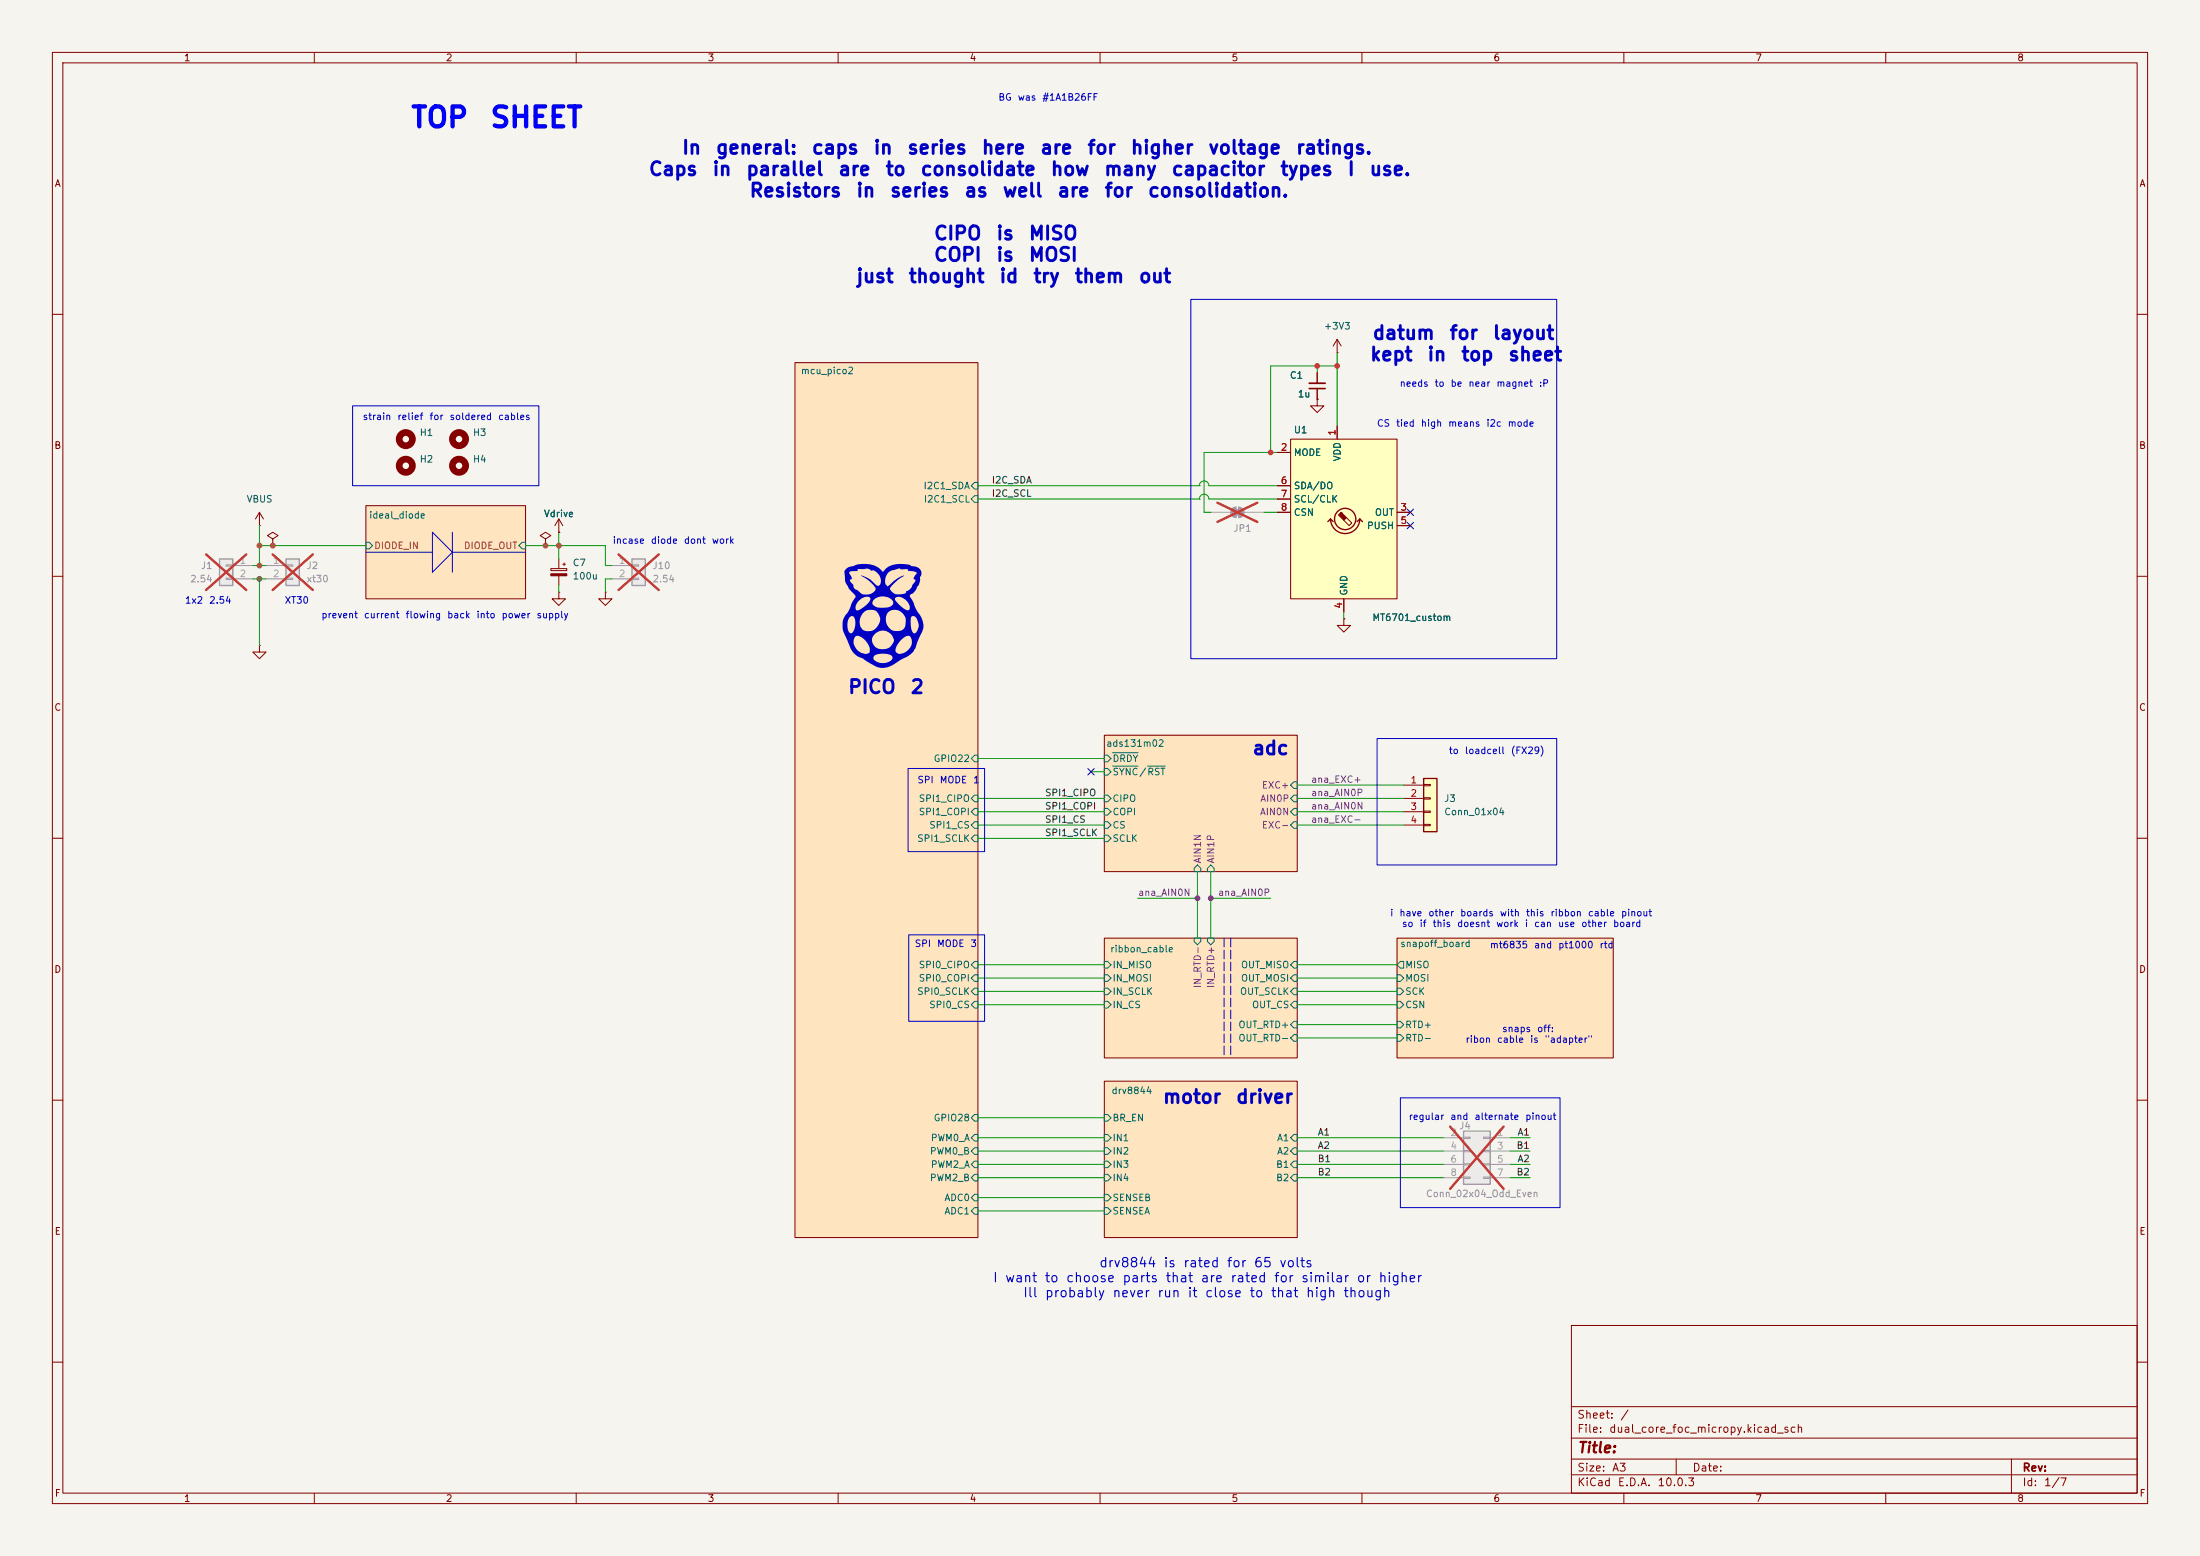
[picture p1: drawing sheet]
<svg xmlns="http://www.w3.org/2000/svg" width="420mm" height="297mm" viewBox="0 0 420 297" stroke-linecap="round" stroke-linejoin="round" font-family="sans-serif">
<path d="M0 0h420v297h-420z" fill="#f5f4ef" stroke="#f5f4ef" stroke-width=".19"/>
<g fill="none" stroke="#840000" stroke-width=".19">
<path d="M10 10h400v277h-400zM12 12h396v273h-396zM60 10v2M110 10v2M160 10v2M210 10v2M260 10v2M310 10v2M360 10v2M10 60h2M408 60h2M10 110h2"/>
<path d="M408 110h2M10 160h2M408 160h2M10 210h2M408 210h2M300 253h108v32h-108zM10 260h2M300 278.5h108M300 274.5h108M300 268.5h108M320 278.5v3M384 278.5v6.5"/>
<path d="M408 260h2M60 285v2M110 285v2M160 285v2M210 285v2M260 285v2M300 281.5h108M310 285v2M360 285v2"/>
</g>
<g fill="#ffe5bf" stroke="#ffe5bf" stroke-width=".19">
<path d="M266.7 179.1h41.3v22.8h-41.3z"/>
<path d="M210.8 140.3h36.8v26.1h-36.8z"/>
<path d="M151.8 69.2h34.9v167h-34.9z"/>
<path d="M210.8 179.1h36.8v22.8h-36.8z"/>
<path d="M210.8 206.4h36.8v29.8h-36.8z"/>
<path d="M69.8 96.5h30.5v17.8h-30.5z"/>
</g>
<path d="M161.5 108.6l.5-.4 1.1-.2a5.1 5.1 0 0 1 5.1 .8l.4 .4 .3-.4a4.9 4.9 0 0 1 5-.8l1 .2 .6 .3a1.6 1.6 0 0 1 .1 1.8l.1 .3a1.25 1.25 0 0 1-.6 1.3l-.4 .9-.9 .7-.1 .3 .6 1.1 .6 1.4 1.1 1.8a3.1 3.1 0 0 1-.3 3.3l-1.2 2.7a4.6 4.6 0 0 1-2.5 1.8l-1.4 1a3.7 3.7 0 0 1-4.6-.4l-1.4-.9h2.1l.1 .3a2.33 2.33 0 0 0 3.6-.3v-.2a1.13 1.13 0 0 0-1.3-.6h-1.4a.86 .86 0 0 0-1 .8h-2.1a3.8 3.8 0 0 1-2.7-3h1l.1 .1a2.17 2.17 0 0 0 3 1.9l.1-.5h4.8l.1 .3 .3 .2a2.04 2.04 0 0 0 2.5-1.1 1.49 1.49 0 0 0-.3-2.1 3.6 3.6 0 0 0-2.6 2.7h-4.8l-.3-.9-.7-1h1.4v.1a2.01 2.01 0 0 0 2.8 1.5l.5-.2 .5-.5a1.56 1.56 0 0 0-.7-2.4l-.7-.3a2.12 2.12 0 0 0-2.4 1.8l-1.5-.1a1.38 1.38 0 0 0-1.7-.6l-.3 .5-.1 .6h-1l-.1-.2a5.7 5.7 0 0 1-1-3.1h1v.1a1.17 1.17 0 0 0 .7 1.5 2 2 0 0 0 .8-2.2h.8v.2a1.77 1.77 0 0 0 1.3 1.6 1.77 1.77 0 0 0 1.9-.7l.6-.9 .1-.7h1.1a2.07 2.07 0 0 0 1.3 2.1 2.07 2.07 0 0 0 2.3-.6l.2-1.1 .9 .1a2.46 2.46 0 0 0 .6 2.2h.3a2.08 2.08 0 0 0-.1-3.2l-.3-.1-.3 .1-.2 .9h-.9a1.99 1.99 0 0 0-1.3-2.1 1.99 1.99 0 0 0-2.3 .8l-.2 .9h-1.1a1.93 1.93 0 0 0-1.9-1.8 1.93 1.93 0 0 0-1.9 1.8l-.1 .5h-.8l-.1-.4a.58 .58 0 0 0-.2-.6 .58 .58 0 0 0-.6 0l-.5 .6-.1 1h-1l.2-1.2 1.3-2.2h1l.1 .5 .3 .1 1.5-.8a1.44 1.44 0 0 1 1.3-.6l.1 .3 .4 .3 1 .3a2.51 2.51 0 0 0 2.5-.7v-.4l-.4-.6h.7l.3 .5a3.4 3.4 0 0 0 2.4 1.6 1.84 1.84 0 0 0-1.3-2.3 .84 .84 0 0 0-1.4 .2h-.8a2.22 2.22 0 0 0-3.5 .8h-.7a.65 .65 0 0 0 .1-1.2 2.39 2.39 0 0 0-2.6 2h-1l.3-.8 .8-1.2-1.4-1.6-.5-1-.3-2h.9l.5 1v.3l-.3 .1v.1l.6 .8 .3 .8 1.4 1 .7 .1a1.58 1.58 0 0 0 1.8-1.2 9.4 9.4 0 0 0-2.7-2.5h.1a6.9 6.9 0 0 1 2.9 2h.3l.2-.1 .3-.7h.8l.1 .5 .4 .4 1.9-1.5 1.2-.5-.1 .1a6.1 6.1 0 0 0-2.6 2.5l.1 .1a2.21 2.21 0 0 0 3 .4v-.1l.9-.7 .8-1.3v-.2l-.3-.3 .6-1-.2-.2-1.4-.2-.2-.4-1.2 .1-.4-.2-1.4 .4-.6 .4-.5 .8-.1 .9h-.8l-.1-.5a1.67 1.67 0 0 0-1.7-1.6l-1-.4-1.6 .1-.1 .3-.3 .1a1.42 1.42 0 0 0-1.3 .2l-.9 .1v-.4z" fill="#0000c2"/>
<g fill="none" stroke="#840000" stroke-width=".19">
<path d="M151.8 69.2h34.9v167h-34.9zM251.5 76.2v1.3h1.2l-1.2 1.2-1.3-1.2h1.3M251.5 76.2h.1M251.5 71.1v2.1M251.5 74.2v2M255.3 67.3h.1M255.3 64.8l-.8 1.2M255.3 64.8l.7 1.2M255.3 64.8v2.5M69.8 96.5h30.5v17.8h-30.5zM106.7 99.1l-.8 1.2M106.7 99.1l.7 1.2"/>
<path d="M106.7 99.1v2.5M104.1 102.9l1.1-.7-1.1-.6-1 .6 1 .7v1.2M104.1 104.1h.1M106.7 113v1.3h1.2l-1.2 1.3-1.3-1.3h1.3M106.7 113h.1M106.7 101.6h.1M115.6 113v1.3h1.2l-1.2 1.3-1.3-1.3h1.3M115.6 113h.1M210.8 140.3h36.8v26.1h-36.8zM210.8 179.1h36.8v22.8h-36.8zM266.7 179.1h41.3v22.8h-41.3zM210.8 206.4h36.8v29.8h-36.8z"/>
</g>
<g fill="none" stroke="#006464" stroke-width=".19">
<path d="M186.1 94.6h.6v1.3h-.6l-.7-.6zM186.1 92.1h.6v1.2h-.6l-.7-.6zM69.8 103.5h.7l.6 .6-.6 .7h-.7zM99.7 103.5h.6v1.3h-.6l-.6-.7zM186.1 151.8h.6v1.2h-.6l-.7-.6zM186.1 154.3h.6v1.3h-.6l-.7-.7zM186.1 156.8h.6v1.3h-.6l-.7-.6zM186.1 159.4h.6v1.3h-.6l-.7-.7zM186.1 144.1h.6v1.3h-.6l-.7-.6zM210.8 151.8h.7l.6 .6-.6 .6h-.7zM210.8 154.3h.7l.6 .6-.6 .7h-.7zM210.8 156.8h.7l.6 .7-.6 .6h-.7z"/>
<path d="M210.8 159.4h.7l.6 .6-.6 .7h-.7zM210.8 144.1h.7l.6 .7-.6 .6h-.7zM210.8 146.7h.7l.6 .6-.6 .7h-.7zM212.4 143.7h4.9M212.4 146.2h4.9M219 146.2h3.4M247 154.3h.6v1.3h-.6l-.6-.7zM247 151.8h.6v1.2h-.6l-.6-.6zM247 149.2h.6v1.3h-.6l-.6-.6zM247 156.8h.6v1.3h-.6l-.6-.6zM228 179.1h1.2v.6l-.6 .6-.6-.6zM228.6 165.1l.6 .6v.7h-1.2v-.7z"/>
<path d="M230.5 179.1h1.3v.6l-.7 .6-.6-.6zM231.1 165.1l.7 .6v.7h-1.3v-.7zM186.1 183.5h.6v1.3h-.6l-.7-.6zM186.1 186.1h.6v1.2h-.6l-.7-.6zM186.1 191.1h.6v1.3h-.6l-.7-.6zM186.1 188.6h.6v1.3h-.6l-.7-.7zM210.8 191.1h.7l.6 .7-.6 .6h-.7zM210.8 183.5h.7l.6 .7-.6 .6h-.7zM210.8 186.1h.7l.6 .6-.6 .6h-.7zM210.8 188.6h.7l.6 .6-.6 .7h-.7zM247 191.1h.6v1.3h-.6l-.6-.6zM247 183.5h.6v1.3h-.6l-.6-.6z"/>
<path d="M247 186.1h.6v1.2h-.6l-.6-.6zM247 188.6h.6v1.3h-.6l-.6-.7zM247 194.9h.6v1.3h-.6l-.6-.6zM247 197.5h.6v1.3h-.6l-.6-.7zM266.7 191.1h.6l.7 .7-.7 .6h-.6zM266.7 186.1h.6l.7 .6-.7 .6h-.6zM266.7 188.6h.6l.7 .6-.7 .7h-.6zM266.7 194.9h.6l.7 .7-.7 .6h-.6zM266.7 197.5h.6l.7 .6-.7 .7h-.6zM267.3 183.5h.7v1.3h-.7l-.6-.6zM186.1 216.5h.6v1.3h-.6l-.7-.6zM186.1 219.1h.6v1.2h-.6l-.7-.6z"/>
<path d="M186.1 212.7h.6v1.3h-.6l-.7-.6zM210.8 212.7h.7l.6 .7-.6 .6h-.7zM210.8 216.5h.7l.6 .7-.6 .6h-.7zM210.8 219.1h.7l.6 .6-.6 .6h-.7zM247 216.5h.6v1.3h-.6l-.6-.6zM247 219.1h.6v1.2h-.6l-.6-.6zM186.1 221.6h.6v1.3h-.6l-.7-.7zM186.1 224.2h.6v1.2h-.6l-.7-.6zM186.1 228h.6v1.2h-.6l-.7-.6zM186.1 230.5h.6v1.3h-.6l-.7-.7zM210.8 221.6h.7l.6 .6-.6 .7h-.7zM210.8 224.2h.7l.6 .6-.6 .6h-.7z"/>
<path d="M210.8 230.5h.7l.6 .6-.6 .7h-.7zM210.8 228h.7l.6 .6-.6 .6h-.7zM247 221.6h.6v1.3h-.6l-.6-.7zM247 224.2h.6v1.2h-.6l-.6-.6z"/>
</g>
<g fill="none" stroke="#840000" stroke-width="1.3">
<circle cx="77.5" cy="88.9" r="1.27"/>
<circle cx="77.5" cy="83.8" r="1.27"/>
<circle cx="87.6" cy="88.9" r="1.27"/>
<circle cx="87.6" cy="83.8" r="1.27"/>
</g>
<path d="M249.9 74.2h3.1" fill="none" stroke="#840000" stroke-width=".3"/>
<path d="M249.9 73.2h3.1" fill="none" stroke="#840000" stroke-width=".33"/>
<path d="M54.6 106.7h2.5v5.1h-2.5z" fill="#ebeae8"/>
<path d="M54.6 106.7h2.5v5.1h-2.5z" fill="none" stroke="#9c9b98" stroke-width=".25"/>
<path d="M50.8 108h3.8M50.8 110.5h3.8M54.6 107.8h1.3v.3h-1.3zM54.6 110.4h1.3v.2h-1.3z" fill="none" stroke="#9c9b98" stroke-width=".19"/>
<path d="M52 105.8l7.7 6.8M59.7 105.8l-7.7 6.8" fill="none" stroke="#e12e31" stroke-width=".46"/>
<path d="M105.2 108.5h3v.4h-3zM106.7 106.7v1.8M106.7 109.9v1.9M107.4 107.7h.5M107.7 107.4v.6" fill="none" stroke="#840000" stroke-width=".19"/>
<path d="M105.2 109.5h3v.4h-3z" fill="#840000" stroke="#840000" stroke-width=".19"/>
<path d="M41.9 106.7h2.5v5.1h-2.5z" fill="#ebeae8"/>
<path d="M41.9 106.7h2.5v5.1h-2.5z" fill="none" stroke="#9c9b98" stroke-width=".25"/>
<path d="M43.2 107.8h1.2v.3h-1.2zM43.2 110.4h1.2v.2h-1.2zM44.4 108h3.9M44.4 110.5h3.9" fill="none" stroke="#9c9b98" stroke-width=".19"/>
<path d="M39.3 105.8l7.7 6.8M47 105.8l-7.7 6.8" fill="none" stroke="#e12e31" stroke-width=".46"/>
<path d="M120.6 106.7h2.6v5.1h-2.6z" fill="#ebeae8"/>
<path d="M120.6 106.7h2.6v5.1h-2.6z" fill="none" stroke="#9c9b98" stroke-width=".25"/>
<path d="M116.8 108h3.8M116.8 110.5h3.8M120.6 107.8h1.3v.3h-1.3zM120.6 110.4h1.3v.2h-1.3z" fill="none" stroke="#9c9b98" stroke-width=".19"/>
<path d="M118.1 105.8l7.7 6.8M125.8 105.8l-7.7 6.8" fill="none" stroke="#e12e31" stroke-width=".46"/>
<path d="M246.4 83.8h20.3v30.5h-20.3z" fill="#ffffc2"/>
<g fill="none" stroke="#840000" stroke-width=".25">
<path d="M254 99.1a2.79 2.79 0 0 0 2.8 2.7 2.79 2.79 0 0 0 2.8-2.7M254 99.1l-.5 .5M254 99.1l.5 .5M259.6 99.1l-.5 .5M259.6 99.1l.5 .5"/>
<circle cx="256.8" cy="99.1" r="2.03"/>
</g>
<g fill="none" stroke="#840000" stroke-width=".19">
<path d="M243.8 86.4h2.6M243.8 97.8h2.6M243.8 92.7h2.6M243.8 95.3h2.6M246.4 83.8h20.3v30.5h-20.3zM255.3 81.3v2.5M257 98.8l1.1 1-.5 .5-1.1-1M266.7 97.8h2.5M52.1 102.9l1-.7-1-.6-1 .6 1 .7v1.2M52.1 104.1h.1M256.5 118.1v1.3h1.3l-1.3 1.3-1.2-1.3h1.2M256.5 118.1h.1"/>
<path d="M256.5 114.3v2.5M266.7 100.3h2.5"/>
</g>
<path d="M256 97.8l1 1-.5 .5-1-1 .5-.5 .2 .1z" fill="#840000" stroke="#840000" stroke-width=".19"/>
<g fill="#9c9b98" stroke="#9c9b98" stroke-width=".19">
<path d="M235.7 97.3h1v1h-1z"/>
<path d="M235.2 97.1l.8-.3v2a1.02 1.02 0 0 1-1-.6 1.02 1.02 0 0 1 .2-1.1z"/>
<path d="M236.5 96.8a1.02 1.02 0 0 1 1 1 1.02 1.02 0 0 1-1 1z"/>
</g>
<path d="M231.1 97.8h3.8M236 96.8v2M236.5 96.8v2M237.5 97.8h3.8" fill="none" stroke="#9c9b98" stroke-width=".19"/>
<path d="M232.4 96l7.6 3.6M240 96l-7.6 3.6" fill="none" stroke="#e12e31" stroke-width=".46"/>
<path d="M271.8 148.6h2.5v10.2h-2.5z" fill="#ffffc2"/>
<path d="M271.8 148.6h2.5v10.2h-2.5z" fill="none" stroke="#840000" stroke-width=".25"/>
<path d="M49.5 97.8l-.7 1.3M49.5 97.8l.8 1.3M49.5 97.8v2.5M49.5 100.3h.1M268 149.9h3.8M268 152.4h3.8M268 154.9h3.8M268 157.5h3.8M271.8 149.7h1.2v.3h-1.2zM271.8 152.3h1.2v.2h-1.2zM271.8 154.8h1.2v.3h-1.2zM271.8 157.4h1.2v.2h-1.2z" fill="none" stroke="#840000" stroke-width=".19"/>
<path d="M279.4 215.9h5.1v10.2h-5.1z" fill="#ebeae8"/>
<path d="M279.4 215.9h5.1v10.2h-5.1z" fill="none" stroke="#9c9b98" stroke-width=".25"/>
<g fill="none" stroke="#9c9b98" stroke-width=".19">
<path d="M275.6 217.2h3.8M275.6 219.7h3.8M279.4 217h1.3v.3h-1.3zM279.4 219.6h1.3v.2h-1.3zM283.2 217h1.3v.3h-1.3zM283.2 219.6h1.3v.2h-1.3zM284.5 217.2h3.8M284.5 219.7h3.8M275.6 222.2h3.8M275.6 224.8h3.8M279.4 222.1h1.3v.3h-1.3zM279.4 224.7h1.3v.2h-1.3z"/>
<path d="M283.2 222.1h1.3v.3h-1.3zM283.2 224.7h1.3v.2h-1.3zM284.5 222.2h3.8M284.5 224.8h3.8"/>
</g>
<path d="M276.8 215l10.2 11.9M287 215l-10.2 11.9" fill="none" stroke="#e12e31" stroke-width=".46"/>
<g fill="none" stroke="#840000" stroke-width=".19">
<path d="M251.5 76.2h.1M251.5 71.1v2.1M251.5 74.2v2M243.8 86.4h2.6M243.8 97.8h2.6M243.8 92.7h2.6M243.8 95.3h2.6M255.3 81.3v2.5M266.7 97.8h2.5M104.1 104.1h.1M106.7 101.6h.1M256.5 118.1h.1"/>
<path d="M256.5 114.3v2.5M266.7 100.3h2.5M49.5 123.2v1.3h1.3l-1.3 1.2-1.2-1.2h1.2M49.5 123.2h.1"/>
</g>
<path d="M233.7 179.1v22.8M234.9 179.1v22.8" fill="none" stroke="#0000c2" stroke-width=".19" stroke-dasharray="1.7 .6"/>
<path d="M227.3 57.2h69.9v68.5h-69.9zM67.3 77.5h35.6v15.2h-35.6zM69.8 105.4h12.7M82.5 101.6l3.9 3.8-3.9 3.8zM86.4 105.4h13.9M86.4 101.6v7.6M173.4 146.7h14.6v15.9h-14.6zM262.9 141h34.3v24.1h-34.3zM173.5 178.4h14.5v16.5h-14.5zM267.3 209.6h30.5v20.9h-30.5z" fill="none" stroke="#0000c2" stroke-width=".19"/>
<g fill="none" stroke="#009600" stroke-width=".19">
<path d="M251.5 69.9v1.2M255.3 69.9h-12.7v16.5M255.3 67.3v14M186.7 95.3h42.3M186.7 92.7h42.3M229 95.3h.1M229 95.3a.91 .91 0 0 1 .9-1 .91 .91 0 0 1 .9 1h13M229 92.7h.1M229 92.7a.91 .91 0 0 1 .9-.9 .91 .91 0 0 1 .9 .9h13M241.3 97.8h2.5M243.8 86.4h-13.9v11.4h1.2M48.3 110.5h2.5"/>
<path d="M48.3 108h2.5M49.5 100.3v7.7M49.5 110.5v12.7M49.5 104.1h20.3M100.3 104.1h15.3v3.9h1.2M106.7 101.6v5.1M106.7 111.8v1.2M116.8 110.5h-1.2v2.5M256.5 116.8v1.3M186.7 154.9h24.1M186.7 152.4h24.1M186.7 157.5h24.1"/>
<path d="M186.7 144.8h24.1M208.3 147.3h2.5M247.6 154.9h20.4M247.6 152.4h20.4M247.6 157.5h20.4M247.6 149.9h20.4M186.7 160h24.1M217.2 171.5h11.4M228.6 166.4v12.7M231.1 171.5h11.5M231.1 166.4v12.7M186.7 186.7h24.1"/>
<path d="M186.7 189.2h24.1M186.7 191.8h24.1M186.7 184.2h24.1M247.6 198.1h19.1M247.6 186.7h19.1M247.6 189.2h19.1M247.6 191.8h19.1M247.6 184.2h19.1M247.6 195.6h19.1M186.7 219.7h24.1M186.7 217.2h24.1M186.7 213.4h24.1"/>
<path d="M247.6 219.7h28M247.6 217.2h28M288.3 219.7h3.8M288.3 217.2h3.8M186.7 222.2h24.1M186.7 224.8h24.1M186.7 228.6h24.1M186.7 231.1h24.1M247.6 222.2h28M247.6 224.8h28M288.3 222.2h3.8M288.3 224.8h3.8"/>
</g>
<path d="M268.6 99.7l1.2 1.2M268.6 97.2l1.2 1.2M269.8 99.7l-1.2 1.2M269.8 97.2l-1.2 1.2M207.7 146.7l1.2 1.2M208.9 146.7l-1.2 1.2" fill="none" stroke="#000084" stroke-width=".19"/>
<circle cx="49.5" cy="110.5" r=".46" fill="#484848" stroke="#484848" stroke-width=".19"/>
<g fill="#a96500" stroke="#a96500" stroke-width=".19">
<circle cx="49.5" cy="108" r=".46"/>
<circle cx="52.1" cy="104.1" r=".46"/>
<circle cx="49.5" cy="104.1" r=".46"/>
<circle cx="104.1" cy="104.1" r=".46"/>
<circle cx="106.7" cy="104.1" r=".46"/>
</g>
<g fill="#ff4145" stroke="#ff4145" stroke-width=".19">
<circle cx="255.3" cy="69.9" r=".46"/>
<circle cx="251.5" cy="69.9" r=".46"/>
<circle cx="242.6" cy="86.4" r=".46"/>
</g>
<g fill="#7e3c88" stroke="#7e3c88" stroke-width=".19">
<circle cx="231.1" cy="171.5" r=".46"/>
<circle cx="228.6" cy="171.5" r=".46"/>
</g>
<g font-size="3.8" fill="#00f">
<text x="78.2" y="25.3">TOP</text>
<text x="93.3" y="25.3">SHEET</text>
</g>
<g font-size="2.5" fill="#0000c2">
<text x="123.7" y="34.2">Caps</text>
<text x="130" y="30.1">In</text>
<text x="135.8" y="34.2">in</text>
<text x="136.5" y="30.1">general:</text>
<text x="142.3" y="34.2">parallel</text>
<text x="154.8" y="30.1">caps</text>
<text x="159.9" y="34.2">are</text>
<text x="166.6" y="30.1">in</text>
<text x="168.9" y="34.2">to</text>
<text x="173" y="30.1">series</text>
<text x="175.6" y="34.2">consolidate</text>
<text x="187.2" y="30.1">here</text>
<text x="198.4" y="30.1">are</text>
<text x="200.4" y="34.2">how</text>
<text x="207.4" y="30.1">for</text>
<text x="210.6" y="34.2">many</text>
<text x="215.7" y="30.1">higher</text>
<text x="223.5" y="34.2">capacitor</text>
<text x="230.5" y="30.1">voltage</text>
<text x="244.2" y="34.2">types</text>
<text x="247.2" y="30.1">ratings.</text>
<text x="257.1" y="34.2">I</text>
<text x="261.3" y="34.2">use.</text>
<text x="142.9" y="38.2">Resistors</text>
<text x="163.3" y="38.2">in</text>
<text x="169.7" y="38.2">series</text>
<text x="183.9" y="38.2">as</text>
<text x="191.2" y="38.2">well</text>
<text x="201.7" y="38.2">are</text>
<text x="210.7" y="38.2">for</text>
<text x="219" y="38.2">consolidation.</text>
<text x="178.1" y="46.4">CIPO</text>
<text x="190" y="46.4">is</text>
<text x="196.2" y="46.4">MISO</text>
<text x="178.1" y="50.5">COPI</text>
<text x="190" y="50.5">is</text>
<text x="196.2" y="50.5">MOSI</text>
<text x="163.3" y="54.6">just</text>
<text x="173.3" y="54.6">thought</text>
<text x="190.6" y="54.6">id</text>
<text x="197.1" y="54.6">try</text>
<text x="205" y="54.6">them</text>
<text x="217.2" y="54.6">out</text>
<text x="261.9" y="65.4">datum</text>
<text x="276.5" y="65.4">for</text>
<text x="284.8" y="65.4">layout</text>
<text x="261.4" y="69.5">kept</text>
<text x="272.3" y="69.5">in</text>
<text x="278.8" y="69.5">top</text>
<text x="287.8" y="69.5">sheet</text>
<text x="161.7" y="133">PICO</text>
<text x="173.7" y="133">2</text>
<text x="238.9" y="144.7">adc</text>
<text x="221.8" y="211.2">motor</text>
<text x="235.8" y="211.2">driver</text>
</g>
<text font-size="2" fill="#840000" x="301" y="277.8">Title:</text>
<g font-size="1.8" fill="#0000c2">
<text x="189.4" y="245.2">I want to choose parts that are rated for similar or higher</text>
<text x="209.7" y="242.3">drv8844 is rated for 65 volts</text>
<text x="195.2" y="248.1">Ill probably never run it close to that high though</text>
</g>
<g font-size="1.5" fill="#840000">
<text x="301" y="273.8">File:</text>
<text x="301" y="271.1">Sheet:</text>
<text x="307.1" y="273.8">dual_core_foc_micropy.kicad_sch</text>
<text x="309.2" y="271.1">/</text>
<text x="301" y="281.2">Size:</text>
<text x="307.6" y="281.2">A3</text>
<text x="323" y="281.2">Date:</text>
<text x="386" y="281.2">Rev:</text>
<text x="301" y="284">KiCad</text>
<text x="308.7" y="284">E.D.A.</text>
<text x="316.3" y="284">10.0.3</text>
<text x="386" y="284">Id:</text>
<text x="390.1" y="284">1/7</text>
</g>
<g font-size="1.3" fill="#840000">
<text x="35" y="12">1</text>
<text x="85" y="12">2</text>
<text x="135" y="12">3</text>
<text x="185" y="12">4</text>
<text x="235" y="12">5</text>
<text x="285" y="12">6</text>
<text x="335" y="12">7</text>
<text x="385" y="12">8</text>
<text x="10.3" y="36">A</text>
<text x="408.3" y="36">A</text>
<text x="10.3" y="86">B</text>
<text x="408.2" y="86">B</text>
<text x="10.3" y="136">C</text>
<text x="408.2" y="136">C</text>
<text x="10.3" y="186">D</text>
<text x="408.2" y="186">D</text>
<text x="10.3" y="236">E</text>
<text x="408.3" y="236">E</text>
<text x="10.3" y="286">F</text>
<text x="35" y="287">1</text>
<text x="85" y="287">2</text>
<text x="135" y="287">3</text>
<text x="185" y="287">4</text>
<text x="235" y="287">5</text>
<text x="285" y="287">6</text>
<text x="335" y="287">7</text>
<text x="385" y="287">8</text>
<text x="408.3" y="286">F</text>
</g>
<g font-size="1.3" fill="#0000c2">
<text x="190.5" y="19.5">BG</text>
<text x="194.2" y="19.5">was</text>
<text x="198.9" y="19.5">#1A1B26FF</text>
<text x="267.1" y="74.1">needs</text>
<text x="273.8" y="74.1">to</text>
<text x="276.8" y="74.1">be</text>
<text x="280.2" y="74.1">near</text>
<text x="285.6" y="74.1">magnet</text>
<text x="293.7" y="74.1">:P</text>
<text x="69.1" y="80.5">strain</text>
<text x="75.7" y="80.5">relief</text>
<text x="81.9" y="80.5">for</text>
<text x="85.7" y="80.5">soldered</text>
<text x="95" y="80.5">cables</text>
<text x="262.8" y="81.7">CS</text>
<text x="266.4" y="81.7">tied</text>
<text x="271.1" y="81.7">high</text>
<text x="276.4" y="81.7">means</text>
<text x="283.6" y="81.7">i2c</text>
<text x="287.7" y="81.7">mode</text>
<text x="116.9" y="104.1">incase</text>
<text x="124.1" y="104.1">diode</text>
<text x="130.4" y="104.1">dont</text>
<text x="135.8" y="104.1">work</text>
<text x="35.2" y="115.5">1x2</text>
<text x="39.8" y="115.5">2.54</text>
<text x="54.2" y="115.5">XT30</text>
<text x="61.2" y="118.3">prevent</text>
<text x="69.4" y="118.3">current</text>
<text x="77.3" y="118.3">flowing</text>
<text x="85.3" y="118.3">back</text>
<text x="90.8" y="118.3">into</text>
<text x="95.6" y="118.3">power</text>
<text x="102.3" y="118.3">supply</text>
<text x="175" y="149.8">SPI</text>
<text x="179.3" y="149.8">MODE</text>
<text x="185.7" y="149.8">1</text>
<text x="276.5" y="144.2">to</text>
<text x="279.5" y="144.2">loadcell</text>
<text x="288.3" y="144.2">(FX29)</text>
<text x="265.3" y="175.2">i</text>
<text x="267" y="175.2">have</text>
<text x="267.5" y="177.3">so</text>
<text x="270.9" y="177.3">if</text>
<text x="272.6" y="175.2">other</text>
<text x="273.4" y="177.3">this</text>
<text x="278.1" y="177.3">doesnt</text>
<text x="278.6" y="175.2">boards</text>
<text x="285.5" y="177.3">work</text>
<text x="286.2" y="175.2">with</text>
<text x="291" y="177.3">i</text>
<text x="291.2" y="175.2">this</text>
<text x="292.8" y="177.3">can</text>
<text x="295.9" y="175.2">ribbon</text>
<text x="297.3" y="177.3">use</text>
<text x="301.8" y="177.3">other</text>
<text x="303" y="175.2">cable</text>
<text x="307.8" y="177.3">board</text>
<text x="309.3" y="175.2">pinout</text>
<text x="174.5" y="181.1">SPI</text>
<text x="178.8" y="181.1">MODE</text>
<text x="185.2" y="181.1">3</text>
<text x="284.3" y="181.3">mt6835</text>
<text x="292.7" y="181.3">and</text>
<text x="297.4" y="181.3">pt1000</text>
<text x="305.2" y="181.3">rtd</text>
<text x="286.7" y="197.3">snaps</text>
<text x="293.3" y="197.3">off:</text>
<text x="279.7" y="199.4">ribon</text>
<text x="285.7" y="199.4">cable</text>
<text x="292" y="199.4">is</text>
<text x="294.8" y="199.4">&quot;adapter&quot;</text>
<text x="268.8" y="214.1">regular</text>
<text x="276.8" y="214.1">and</text>
<text x="281.4" y="214.1">alternate</text>
<text x="291.1" y="214.1">pinout</text>
</g>
<g font-size="1.3" fill="#006464">
<text x="252.6" y="63.2">+3V3</text>
<text x="152.8" y="71.7">mcu_pico2</text>
<text x="246.1" y="72.6">C1</text>
<text x="247.7" y="76.2">1u</text>
<text x="80" y="83.5">H1</text>
<text x="90.2" y="83.5">H3</text>
<text x="246.9" y="83">U1</text>
<text x="80" y="88.6">H2</text>
<text x="90.2" y="88.6">H4</text>
<text x="246.9" y="87.3">MODE</text>
<text x="256.2" y="88.2" transform="rotate(-90 256.2 88.2)">VDD</text>
<text x="176.2" y="93.7">I2C1_SDA</text>
<text x="246.9" y="93.7">SDA/DO</text>
<text x="47" y="96.2">VBUS</text>
<text x="70.4" y="99.3">ideal_diode</text>
<text x="103.7" y="99">Vdrive</text>
<text x="176.3" y="96.2">I2C1_SCL</text>
<text x="246.9" y="96.2">SCL/CLK</text>
<text x="246.9" y="98.8">CSN</text>
<text x="260.8" y="101.3">PUSH</text>
<text x="262.4" y="98.8">OUT</text>
<text x="109.2" y="108.4">C7</text>
<text x="109.2" y="110.9">100u</text>
<text x="257.5" y="113.8" transform="rotate(-90 257.5 113.8)">GND</text>
<text x="261.9" y="118.8">MT6701_custom</text>
<text x="211.1" y="142.8">ads131m02</text>
<text x="178.1" y="145.8">GPIO22</text>
<text x="212.3" y="145.8">DRDY</text>
<text x="212.3" y="148.3">SYNC/RST</text>
<text x="175.3" y="153.4">SPI1_CIPO</text>
<text x="175.3" y="155.9">SPI1_COPI</text>
<text x="212.3" y="153.4">CIPO</text>
<text x="212.3" y="155.9">COPI</text>
<text x="275.6" y="153.4">J3</text>
<text x="275.6" y="155.9">Conn_01x04</text>
<text x="175" y="161">SPI1_SCLK</text>
<text x="177.3" y="158.5">SPI1_CS</text>
<text x="212.3" y="158.5">CS</text>
<text x="212.3" y="161">SCLK</text>
<text x="175.3" y="185.1">SPI0_CIPO</text>
<text x="211.8" y="182.1">ribbon_cable</text>
<text x="212.3" y="185.1">IN_MISO</text>
<text x="236.8" y="185.1">OUT_MISO</text>
<text x="267.2" y="181.1">snapoff_board</text>
<text x="268.2" y="185.1">MISO</text>
<text x="175" y="190.2">SPI0_SCLK</text>
<text x="175.3" y="187.7">SPI0_COPI</text>
<text x="212.3" y="187.7">IN_MOSI</text>
<text x="212.3" y="190.2">IN_SCLK</text>
<text x="236.6" y="190.2">OUT_SCLK</text>
<text x="236.8" y="187.7">OUT_MOSI</text>
<text x="268.2" y="187.7">MOSI</text>
<text x="268.2" y="190.2">SCK</text>
<text x="177.3" y="192.7">SPI0_CS</text>
<text x="212.3" y="192.7">IN_CS</text>
<text x="236.3" y="196.6">OUT_RTD+</text>
<text x="238.9" y="192.7">OUT_CS</text>
<text x="268.2" y="192.7">CSN</text>
<text x="268.2" y="196.6">RTD+</text>
<text x="236.3" y="199.1">OUT_RTD-</text>
<text x="268.2" y="199.1">RTD-</text>
<text x="212.1" y="209.1">drv8844</text>
<text x="178.1" y="214.3">GPIO28</text>
<text x="212.3" y="214.3">BR_EN</text>
<text x="177.4" y="220.7">PWM0_B</text>
<text x="177.6" y="218.1">PWM0_A</text>
<text x="212.3" y="218.1">IN1</text>
<text x="212.3" y="220.7">IN2</text>
<text x="243.7" y="218.1">A1</text>
<text x="243.7" y="220.7">A2</text>
<text x="177.4" y="225.8">PWM2_B</text>
<text x="177.6" y="223.2">PWM2_A</text>
<text x="212.3" y="223.2">IN3</text>
<text x="212.3" y="225.8">IN4</text>
<text x="243.5" y="223.2">B1</text>
<text x="243.5" y="225.8">B2</text>
<text x="180.2" y="229.6">ADC0</text>
<text x="180.2" y="232.1">ADC1</text>
<text x="212.3" y="232.1">SENSEA</text>
<text x="212.3" y="229.6">SENSEB</text>
</g>
<g font-size="1.3" fill="#a90000">
<text x="255.2" y="83.3" transform="rotate(-90 255.2 83.3)">1</text>
<text x="244.4" y="86.3">2</text>
<text x="244.4" y="92.7">6</text>
<text x="244.4" y="95.2">7</text>
<text x="244.4" y="97.8">8</text>
<text x="267.3" y="97.8">3</text>
<text x="267.3" y="100.3">5</text>
<text x="256.5" y="116.3" transform="rotate(-90 256.5 116.3)">4</text>
<text x="269.2" y="149.8">1</text>
<text x="269.2" y="152.4">2</text>
<text x="269.2" y="154.9">3</text>
<text x="269.2" y="157.5">4</text>
</g>
<g font-size="1.3" fill="#0f0f0f">
<text x="189.2" y="95.1">I2C_SCL</text>
<text x="189.2" y="92.6">I2C_SDA</text>
<text x="199.4" y="152.3">SPI1_CIPO</text>
<text x="199.4" y="154.8">SPI1_COPI</text>
<text x="199.4" y="157.4">SPI1_CS</text>
<text x="199.4" y="159.9">SPI1_SCLK</text>
<text x="251.5" y="219.6">A2</text>
<text x="251.5" y="217">A1</text>
<text x="289.4" y="219.6">B1</text>
<text x="289.6" y="217">A1</text>
<text x="251.5" y="224.7">B2</text>
<text x="251.5" y="222.1">B1</text>
<text x="289.4" y="224.7">B2</text>
<text x="289.6" y="222.1">A2</text>
</g>
<g font-size="1.3" fill="#939391">
<text x="235.4" y="101.8">JP1</text>
<text x="36.2" y="111.5">2.54</text>
<text x="38.2" y="108.9">J1</text>
<text x="58.4" y="108.9">J2</text>
<text x="58.4" y="111.5">xt30</text>
<text x="124.5" y="111.5">2.54</text>
<text x="124.5" y="108.9">J10</text>
<text x="278.5" y="215.9">J4</text>
<text x="272.1" y="228.8">Conn_02x04_Odd_Even</text>
</g>
<g font-size="1.3" fill="#a5a4a2">
<text x="45.6" y="107.9">1</text>
<text x="52" y="107.9">1</text>
<text x="118" y="107.9">1</text>
<text x="45.6" y="110.5">2</text>
<text x="52" y="110.5">2</text>
<text x="118" y="110.5">2</text>
<text x="276.8" y="217.1">2</text>
<text x="276.8" y="219.7">4</text>
<text x="285.7" y="217.1">1</text>
<text x="285.7" y="219.7">3</text>
<text x="276.8" y="222.2">6</text>
<text x="276.8" y="224.8">8</text>
<text x="285.7" y="222.2">5</text>
<text x="285.7" y="224.8">7</text>
</g>
<g font-size="1.3" fill="#a96500">
<text x="71.3" y="105.1">DIODE_IN</text>
<text x="88.4" y="105.1">DIODE_OUT</text>
</g>
<g font-size="1.3" fill="#7e3c88">
<text x="250.2" y="149.7">ana_EXC+</text>
<text x="240.4" y="155.9">AIN0N</text>
<text x="240.5" y="153.4">AIN0P</text>
<text x="240.8" y="150.8">EXC+</text>
<text x="250.2" y="152.3">ana_AIN0P</text>
<text x="250.2" y="154.8">ana_AIN0N</text>
<text x="240.8" y="158.5">EXC-</text>
<text x="250.2" y="157.4">ana_EXC-</text>
<text x="229.6" y="164.9" transform="rotate(-90 229.6 164.9)">AIN1N</text>
<text x="232.1" y="164.9" transform="rotate(-90 232.1 164.9)">AIN1P</text>
<text x="217.2" y="171.3">ana_AIN0N</text>
<text x="232.4" y="171.3">ana_AIN0P</text>
<text x="229.6" y="188.7" transform="rotate(-90 229.6 188.7)">IN_RTD-</text>
<text x="232.1" y="188.7" transform="rotate(-90 232.1 188.7)">IN_RTD+</text>
</g>
</svg>
